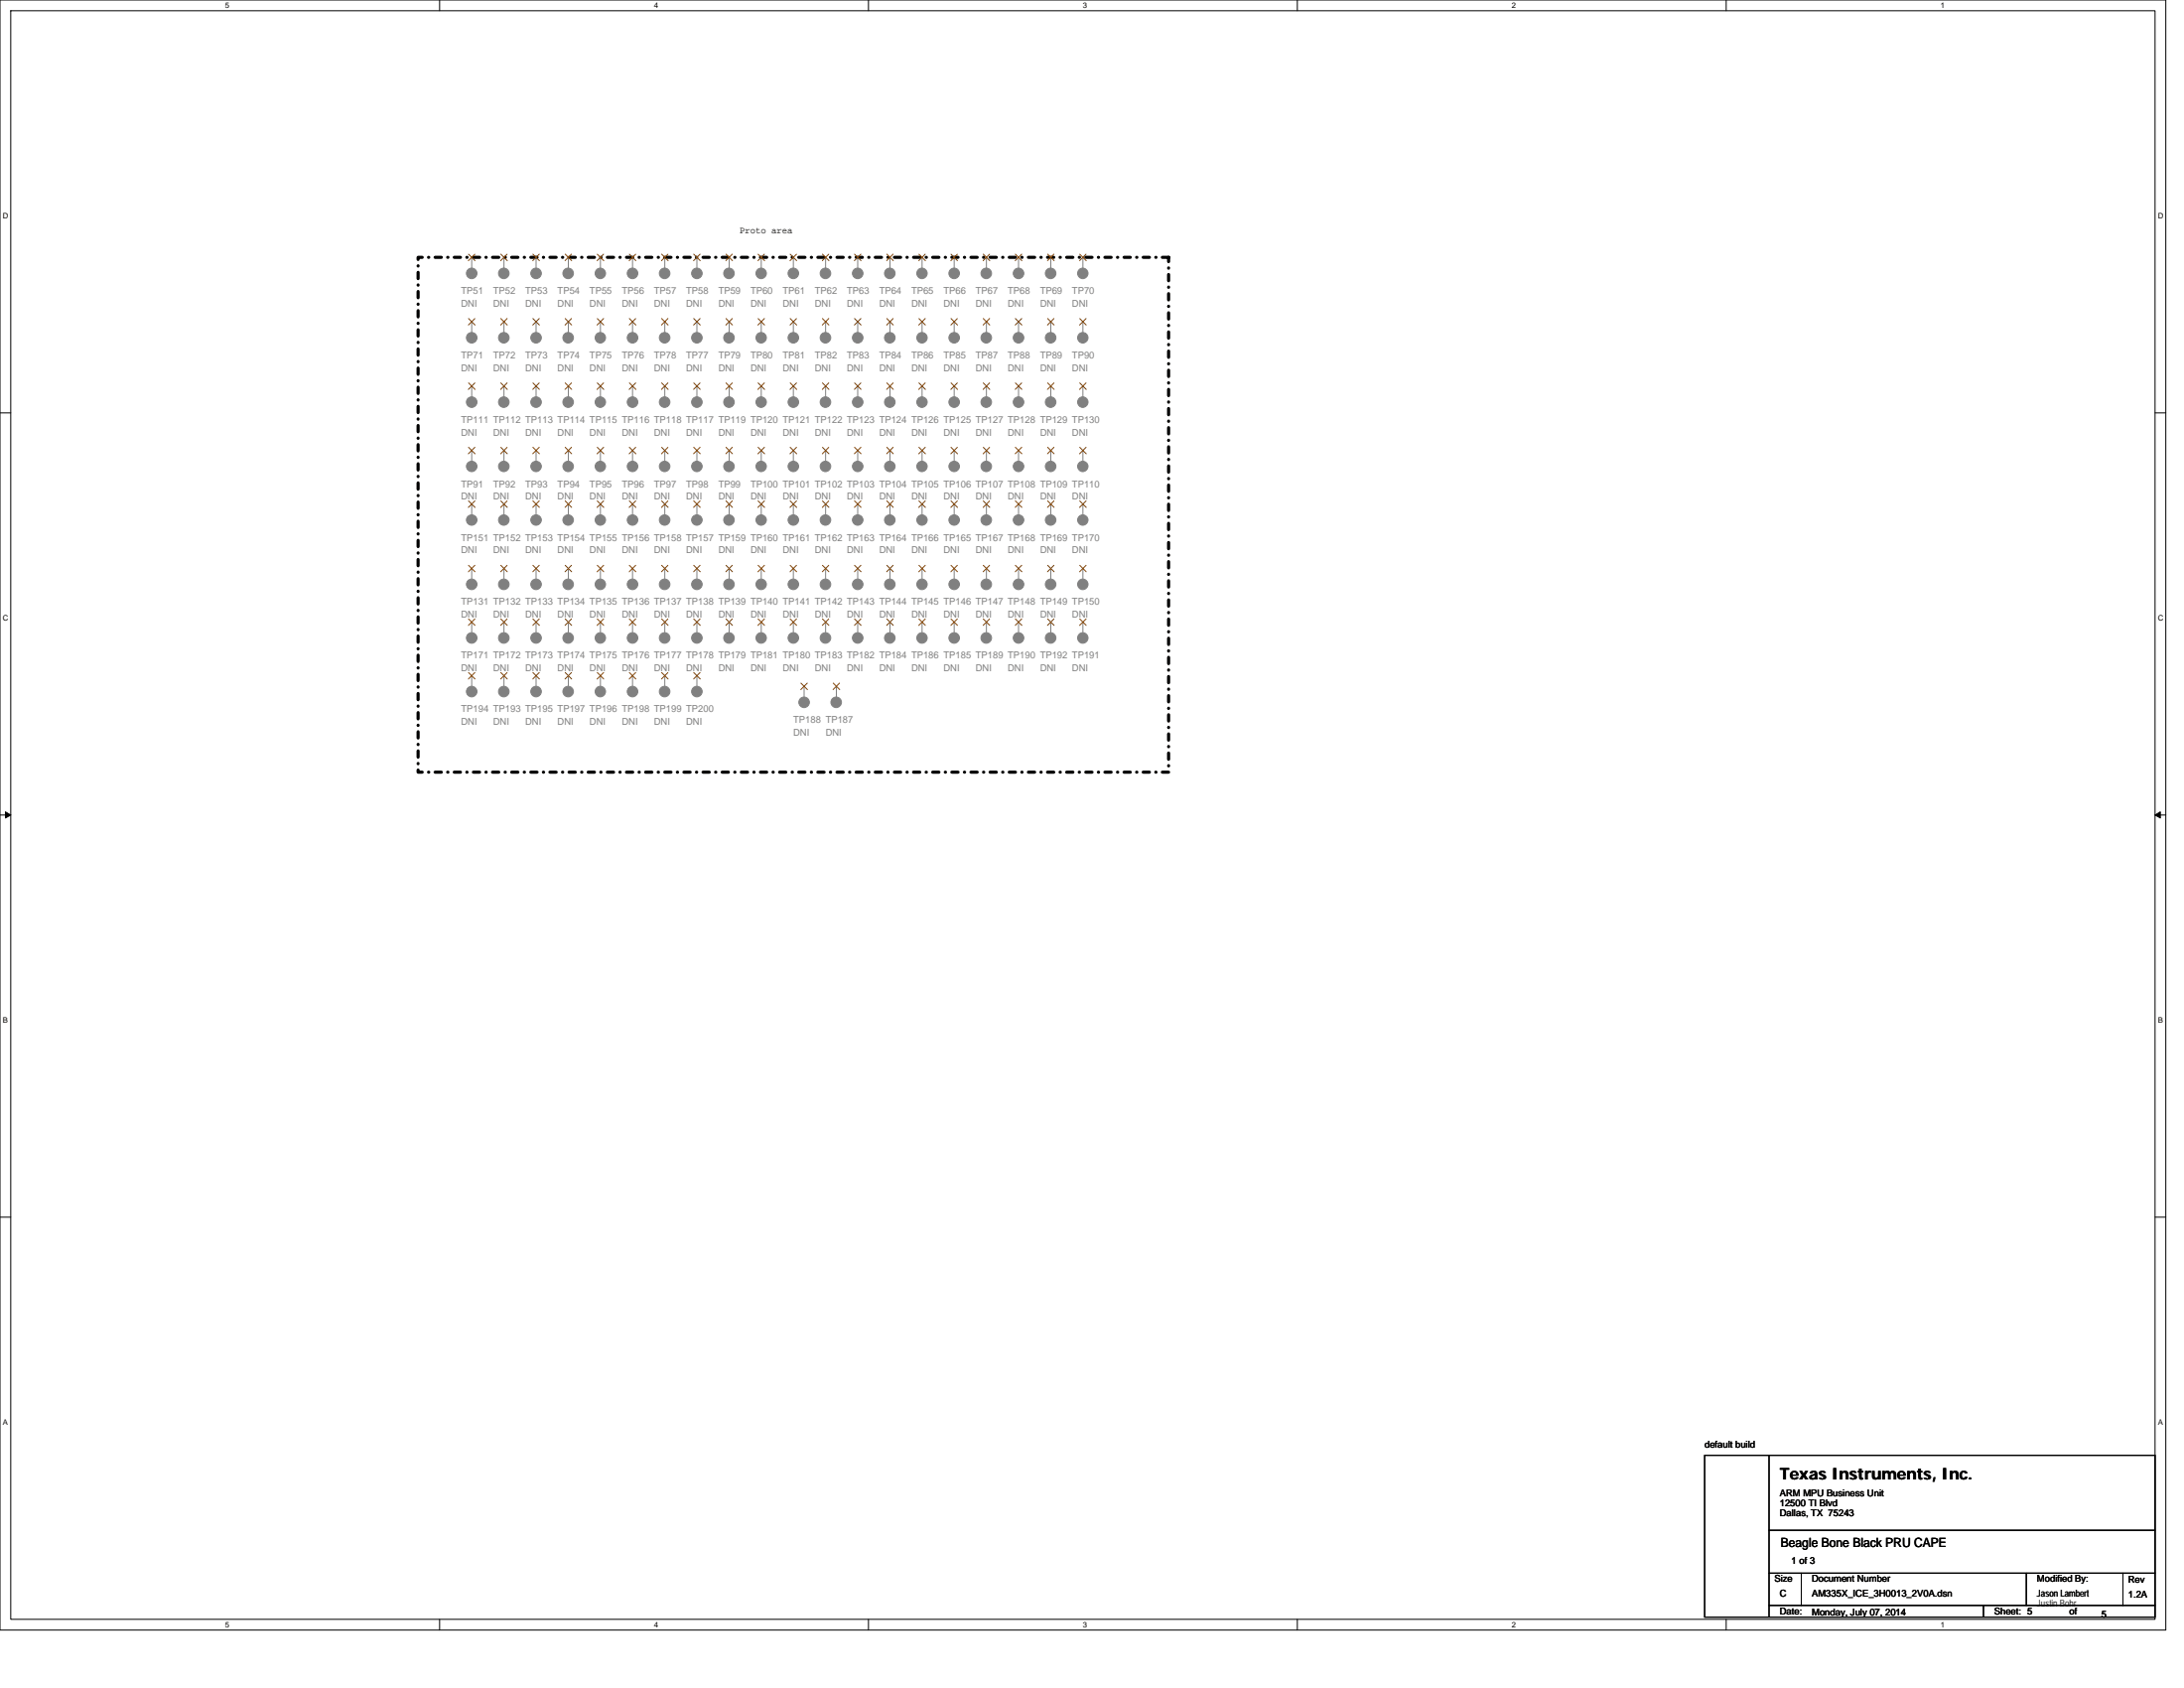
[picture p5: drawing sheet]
<svg xmlns="http://www.w3.org/2000/svg" width="279mm" height="216mm" viewBox="0 0 279 216" stroke-linecap="round" stroke-linejoin="round" font-family="sans-serif">
<path d="M0 0h277.1v208.5h-277.1zM1.4 1.4h274.3v205.7h-274.3z" fill="none" stroke="#000" stroke-width=".13"/>
<g fill="#fff">
<path d="M28.8 .1h.6v1.1h-.6z"/>
<path d="M28.8 207.3h.6v1.1h-.6z"/>
</g>
<path d="M56.2 0v1.4M56.2 207.1v1.4" fill="none" stroke="#000" stroke-width=".13"/>
<g fill="#fff">
<path d="M83.7 .1h.5v1.1h-.5z"/>
<path d="M83.7 207.3h.5v1.1h-.5z"/>
</g>
<path d="M111.1 0v1.4M111.1 207.1v1.4" fill="none" stroke="#000" stroke-width=".13"/>
<g fill="#fff">
<path d="M138.5 .1h.6v1.1h-.6z"/>
<path d="M138.5 207.3h.6v1.1h-.6z"/>
</g>
<path d="M166 0v1.4M166 207.1v1.4" fill="none" stroke="#000" stroke-width=".13"/>
<g fill="#fff">
<path d="M193.4 .1h.6v1.1h-.6z"/>
<path d="M193.4 207.3h.6v1.1h-.6z"/>
</g>
<path d="M220.8 0v1.4M220.8 207.1v1.4" fill="none" stroke="#000" stroke-width=".13"/>
<g fill="#fff">
<path d="M248.3 .1h.5v1.1h-.5z"/>
<path d="M248.3 207.3h.5v1.1h-.5z"/>
<path d="M.4 27.1h.7v1.1h-.7z"/>
<path d="M276.1 27.1h.7v1.1h-.7z"/>
<path d="M.4 78.5h.7v1.1h-.7z"/>
<path d="M276.1 78.5h.7v1.1h-.7z"/>
</g>
<path d="M0 52.8h1.4M275.7 52.8h1.4" fill="none" stroke="#000" stroke-width=".13"/>
<g fill="#fff">
<path d="M.4 130h.6v1.1h-.6z"/>
<path d="M276.1 130h.6v1.1h-.6z"/>
</g>
<path d="M0 104.2h1.4M275.7 104.2h1.4" fill="none" stroke="#000" stroke-width=".13"/>
<path d="M.7 103.8l.7 .4-.7 .4zM275.7 104.2l.7-.4v.8z" fill="#000" stroke="#000" stroke-width=".13"/>
<g fill="#fff">
<path d="M.4 181.4h.6v1.1h-.6z"/>
<path d="M276.1 181.4h.6v1.1h-.6z"/>
</g>
<path d="M0 155.7h1.4M275.7 155.7h1.4M218.1 186.1h57.6v20.7h-57.6zM226.3 186.1v20.6M226.3 195.7h49.4M226.3 201.2h49.4M226.3 205.3h49.4M230.4 201.2v4.1M253.7 205.3v1.4M259.2 201.2v4.1M271.6 201.2v4.1" fill="none" stroke="#000" stroke-width=".13"/>
<path d="M53.5 32.9h96v65.9h-96z" fill="none" stroke="#000" stroke-width=".4" stroke-dasharray=".8 .8 0 .8"/>
<g fill="#808080" stroke="#808080" stroke-width=".13">
<circle cx="64.5" cy="43.2" r=".68"/>
<circle cx="134.4" cy="74.7" r=".68"/>
<circle cx="126.2" cy="59.7" r=".67"/>
<circle cx="80.9" cy="35" r=".68"/>
<circle cx="93.3" cy="81.6" r=".68"/>
<circle cx="105.6" cy="74.7" r=".68"/>
<circle cx="97.4" cy="59.7" r=".67"/>
<circle cx="76.8" cy="74.7" r=".67"/>
<circle cx="134.4" cy="51.4" r=".68"/>
<circle cx="68.6" cy="35" r=".68"/>
<circle cx="64.5" cy="81.6" r=".68"/>
<circle cx="76.8" cy="88.4" r=".67"/>
<circle cx="117.9" cy="35" r=".67"/>
<circle cx="68.6" cy="59.7" r=".67"/>
<circle cx="126.2" cy="43.2" r=".68"/>
<circle cx="113.8" cy="66.5" r=".67"/>
<circle cx="105.6" cy="51.4" r=".68"/>
<circle cx="97.4" cy="43.2" r=".67"/>
<circle cx="89.2" cy="66.5" r=".67"/>
<circle cx="113.8" cy="81.6" r=".68"/>
<circle cx="76.8" cy="51.4" r=".67"/>
<circle cx="68.6" cy="43.2" r=".68"/>
<circle cx="138.5" cy="74.7" r=".67"/>
<circle cx="130.3" cy="59.7" r=".67"/>
<circle cx="85" cy="35" r=".68"/>
<circle cx="101.5" cy="81.6" r=".68"/>
<circle cx="109.7" cy="74.7" r=".68"/>
<circle cx="101.5" cy="59.7" r=".67"/>
<circle cx="138.5" cy="51.4" r=".67"/>
<circle cx="68.6" cy="81.6" r=".68"/>
<circle cx="80.9" cy="74.7" r=".68"/>
<circle cx="122.1" cy="35" r=".68"/>
<circle cx="72.7" cy="59.7" r=".67"/>
<circle cx="130.3" cy="43.2" r=".68"/>
<circle cx="72.7" cy="88.5" r=".68"/>
<circle cx="122.1" cy="66.5" r=".67"/>
<circle cx="109.7" cy="51.4" r=".68"/>
<circle cx="101.5" cy="43.2" r=".68"/>
<circle cx="85" cy="66.5" r=".67"/>
<circle cx="80.9" cy="51.4" r=".68"/>
<circle cx="122.1" cy="81.6" r=".68"/>
<circle cx="72.7" cy="43.2" r=".68"/>
<circle cx="72.7" cy="35" r=".68"/>
<circle cx="60.4" cy="66.5" r=".67"/>
<circle cx="134.4" cy="59.7" r=".67"/>
<circle cx="89.2" cy="35" r=".68"/>
<circle cx="97.4" cy="81.6" r=".67"/>
<circle cx="113.8" cy="74.7" r=".68"/>
<circle cx="105.6" cy="59.7" r=".67"/>
<circle cx="72.7" cy="81.6" r=".68"/>
<circle cx="85" cy="74.7" r=".68"/>
<circle cx="126.2" cy="35" r=".68"/>
<circle cx="76.8" cy="59.7" r=".67"/>
<circle cx="134.4" cy="43.2" r=".68"/>
<circle cx="80.9" cy="88.5" r=".68"/>
<circle cx="118" cy="66.5" r=".67"/>
<circle cx="113.8" cy="51.4" r=".68"/>
<circle cx="105.6" cy="43.2" r=".68"/>
<circle cx="126.2" cy="81.6" r=".68"/>
<circle cx="93.3" cy="66.5" r=".67"/>
<circle cx="89.2" cy="51.4" r=".68"/>
<circle cx="117.9" cy="81.6" r=".67"/>
<circle cx="76.8" cy="43.2" r=".67"/>
<circle cx="64.5" cy="66.5" r=".67"/>
<circle cx="138.5" cy="59.7" r=".67"/>
<circle cx="117.9" cy="74.7" r=".67"/>
<circle cx="93.3" cy="35" r=".68"/>
<circle cx="109.7" cy="59.7" r=".67"/>
<circle cx="76.8" cy="81.6" r=".67"/>
<circle cx="89.2" cy="74.7" r=".68"/>
<circle cx="130.3" cy="35" r=".68"/>
<circle cx="80.9" cy="59.7" r=".67"/>
<circle cx="138.5" cy="43.2" r=".67"/>
<circle cx="85" cy="88.5" r=".68"/>
<circle cx="76.8" cy="35" r=".67"/>
<circle cx="126.2" cy="66.5" r=".67"/>
<circle cx="122.1" cy="51.4" r=".68"/>
<circle cx="60.3" cy="74.7" r=".68"/>
<circle cx="101.5" cy="35" r=".68"/>
<circle cx="109.7" cy="43.2" r=".68"/>
<circle cx="97.4" cy="66.5" r=".67"/>
<circle cx="130.3" cy="81.6" r=".68"/>
<circle cx="85" cy="51.4" r=".68"/>
<circle cx="80.9" cy="43.2" r=".68"/>
<circle cx="68.6" cy="66.5" r=".67"/>
<circle cx="60.3" cy="51.4" r=".68"/>
<circle cx="122.1" cy="74.7" r=".68"/>
<circle cx="97.4" cy="35" r=".67"/>
<circle cx="113.8" cy="59.7" r=".67"/>
<circle cx="80.9" cy="81.6" r=".68"/>
<circle cx="93.3" cy="74.7" r=".68"/>
<circle cx="85" cy="59.7" r=".67"/>
<circle cx="60.3" cy="35" r=".68"/>
<circle cx="89.2" cy="88.5" r=".68"/>
<circle cx="134.4" cy="35" r=".68"/>
<circle cx="130.3" cy="66.5" r=".67"/>
<circle cx="64.5" cy="74.7" r=".68"/>
<circle cx="117.9" cy="51.4" r=".67"/>
<circle cx="105.6" cy="35" r=".68"/>
<circle cx="113.8" cy="43.2" r=".68"/>
<circle cx="64.5" cy="88.5" r=".68"/>
<circle cx="101.5" cy="66.5" r=".67"/>
<circle cx="138.5" cy="81.6" r=".67"/>
<circle cx="93.3" cy="51.4" r=".68"/>
<circle cx="89.2" cy="43.2" r=".68"/>
<circle cx="72.7" cy="66.5" r=".67"/>
<circle cx="64.5" cy="51.4" r=".68"/>
<circle cx="126.2" cy="74.7" r=".68"/>
<circle cx="107" cy="89.8" r=".68"/>
<circle cx="118" cy="59.7" r=".67"/>
<circle cx="97.4" cy="74.7" r=".67"/>
<circle cx="85" cy="81.6" r=".68"/>
<circle cx="138.5" cy="35" r=".67"/>
<circle cx="89.2" cy="59.7" r=".67"/>
<circle cx="134.4" cy="66.5" r=".67"/>
<circle cx="68.6" cy="74.7" r=".68"/>
<circle cx="126.2" cy="51.4" r=".68"/>
<circle cx="60.4" cy="59.7" r=".67"/>
<circle cx="122.1" cy="43.2" r=".68"/>
<circle cx="60.3" cy="88.5" r=".68"/>
<circle cx="109.7" cy="35" r=".68"/>
<circle cx="105.6" cy="66.5" r=".67"/>
<circle cx="134.4" cy="81.6" r=".68"/>
<circle cx="97.4" cy="51.4" r=".67"/>
<circle cx="85" cy="43.2" r=".68"/>
<circle cx="76.8" cy="66.5" r=".67"/>
<circle cx="68.6" cy="51.4" r=".68"/>
<circle cx="109.7" cy="81.6" r=".68"/>
<circle cx="64.5" cy="35" r=".68"/>
<circle cx="60.3" cy="43.2" r=".68"/>
<circle cx="130.3" cy="74.7" r=".68"/>
<circle cx="122.1" cy="59.7" r=".67"/>
<circle cx="101.5" cy="74.7" r=".68"/>
<circle cx="89.2" cy="81.6" r=".68"/>
<circle cx="93.3" cy="59.7" r=".67"/>
<circle cx="138.5" cy="66.5" r=".67"/>
<circle cx="72.7" cy="74.7" r=".68"/>
<circle cx="130.3" cy="51.4" r=".68"/>
<circle cx="60.3" cy="81.6" r=".68"/>
<circle cx="117.9" cy="43.2" r=".67"/>
<circle cx="68.6" cy="88.5" r=".68"/>
<circle cx="102.9" cy="89.8" r=".68"/>
<circle cx="113.8" cy="35" r=".68"/>
<circle cx="64.5" cy="59.7" r=".67"/>
<circle cx="109.7" cy="66.5" r=".67"/>
<circle cx="101.5" cy="51.4" r=".68"/>
<circle cx="93.3" cy="43.2" r=".68"/>
<circle cx="80.9" cy="66.5" r=".67"/>
<circle cx="72.7" cy="51.4" r=".68"/>
<circle cx="105.6" cy="81.6" r=".68"/>
</g>
<g fill="none" stroke="#808080" stroke-width=".13">
<path d="M60.3 32.9v1.4M64.5 32.9v1.4M68.6 32.9v1.4M72.7 32.9v1.4M76.8 32.9v1.4M80.9 32.9v1.4M85 32.9v1.4M89.2 32.9v1.4M93.3 32.9v1.4M97.4 32.9v1.4M101.5 32.9v1.4M105.6 32.9v1.4"/>
<path d="M109.7 32.9v1.4M113.9 32.9v1.4M118 32.9v1.4M122.1 32.9v1.4M126.2 32.9v1.4M130.3 32.9v1.4M134.4 32.9v1.4M138.5 32.9v1.4M60.3 49.4v1.4M60.3 57.6v1.4M60.3 41.1v1.4M64.5 41.1v1.4"/>
<path d="M64.5 49.4v1.4M64.5 57.6v1.4M68.6 57.6v1.4M68.6 41.1v1.4M68.6 49.4v1.4M72.7 57.6v1.4M72.7 41.1v1.4M72.7 49.4v1.4M76.8 49.4v1.4M76.8 57.6v1.4M76.8 41.1v1.4M80.9 49.4v1.4"/>
<path d="M80.9 57.6v1.4M80.9 41.1v1.4M85 49.4v1.4M85 57.6v1.4M85 41.1v1.4M89.2 49.4v1.4M89.2 41.1v1.4M89.2 57.6v1.4M93.3 49.4v1.4M93.3 57.6v1.4M93.3 41.1v1.4M97.4 57.6v1.4"/>
<path d="M97.4 41.1v1.4M97.4 49.4v1.4M101.5 57.6v1.4M101.5 41.1v1.4M101.5 49.4v1.4M105.6 49.4v1.4M105.6 57.6v1.4M105.6 41.1v1.4M109.7 49.4v1.4M109.7 57.6v1.4M109.7 41.1v1.4M113.9 49.4v1.4"/>
<path d="M113.9 57.6v1.4M113.9 41.1v1.4M118 49.4v1.4M118 57.6v1.4M118 41.1v1.4M122.1 49.4v1.4M122.1 41.1v1.4M122.1 57.6v1.4M126.2 57.6v1.4M126.2 41.1v1.4M126.2 49.4v1.4M130.3 57.6v1.4"/>
<path d="M130.3 41.1v1.4M130.3 49.4v1.4M134.4 49.4v1.4M134.4 57.6v1.4M134.4 41.1v1.4M138.5 49.4v1.4M138.5 57.6v1.4M138.5 41.1v1.4M60.3 64.5v1.3M60.3 72.7v1.4M60.3 79.6v1.3M64.5 79.6v1.3"/>
<path d="M64.5 64.5v1.3M64.5 72.7v1.4M68.6 79.6v1.3M68.6 64.5v1.3M68.6 72.7v1.4M72.7 79.6v1.3M72.7 64.5v1.3M72.7 72.7v1.4M76.8 72.7v1.4M76.8 79.6v1.3M76.8 64.5v1.3M80.9 72.7v1.4"/>
<path d="M80.9 79.6v1.3M80.9 64.5v1.3M85 64.5v1.3M85 72.7v1.4M85 79.6v1.3M89.2 64.5v1.3M89.2 72.7v1.4M89.2 79.6v1.3M93.3 79.6v1.3M93.3 64.5v1.3M93.3 72.7v1.4M97.4 79.6v1.3"/>
<path d="M97.4 64.5v1.3M97.4 72.7v1.4M101.5 79.6v1.3M101.5 64.5v1.3M101.5 72.7v1.4M105.6 72.7v1.4M105.6 64.5v1.3M105.6 79.6v1.3M109.7 72.7v1.4M109.7 79.6v1.3M109.7 64.5v1.3M113.9 64.5v1.3"/>
<path d="M113.9 79.6v1.3M113.9 72.7v1.4M118 64.5v1.3M118 79.6v1.3M118 72.7v1.4M122.1 64.5v1.3M122.1 79.6v1.3M122.1 72.7v1.4M126.2 79.6v1.3M126.2 64.5v1.3M126.2 72.7v1.4M130.3 79.6v1.3"/>
<path d="M130.3 64.5v1.3M130.3 72.7v1.4M134.4 72.7v1.4M134.4 64.5v1.3M134.4 79.6v1.3M138.5 72.7v1.4M138.5 79.6v1.3M138.5 64.5v1.3M60.3 86.4v1.4M64.5 86.4v1.4M68.6 86.4v1.4M72.7 86.4v1.4"/>
<path d="M76.8 86.4v1.4M80.9 86.4v1.4M85 86.4v1.4M89.2 86.4v1.4M102.9 87.8v1.4M107 87.8v1.4"/>
</g>
<g fill="none" stroke="#804000" stroke-width=".13">
<path d="M59.9 32.5l.9 .8M60.7 32.5l-.8 .8M64.1 32.5l.8 .8M64.9 32.5l-.8 .8M68.2 32.5l.8 .8M69 32.5l-.8 .8M72.3 32.5l.8 .8M73.1 32.5l-.8 .8M76.4 32.5l.8 .8M77.2 32.5l-.8 .8M80.5 32.5l.8 .8M81.3 32.5l-.8 .8"/>
<path d="M84.6 32.5l.9 .8M85.4 32.5l-.8 .8M88.8 32.5l.8 .8M89.6 32.5l-.9 .8M92.9 32.5l.8 .8M93.7 32.5l-.8 .8M97 32.5l.8 .8M97.8 32.5l-.8 .8M101.1 32.5l.8 .8M101.9 32.5l-.8 .8M105.2 32.5l.8 .8M106 32.5l-.8 .8"/>
<path d="M109.3 32.5l.9 .8M110.1 32.5l-.8 .8M113.5 32.5l.8 .8M114.3 32.5l-.9 .8M117.6 32.5l.8 .8M118.4 32.5l-.9 .8M121.7 32.5l.8 .8M122.5 32.5l-.9 .8M125.8 32.5l.8 .8M126.6 32.5l-.8 .8M129.9 32.5l.8 .8M130.7 32.5l-.8 .8"/>
<path d="M134 32.5l.9 .8M134.8 32.5l-.8 .8M138.1 32.5l.9 .8M138.9 32.5l-.8 .8M59.9 49l.9 .8M59.9 57.2l.9 .8M59.9 40.7l.9 .9M60.7 49l-.8 .8M60.7 57.2l-.8 .8M60.7 40.7l-.8 .9M64.1 40.7l.8 .9M64.1 49l.8 .8"/>
<path d="M64.1 57.2l.8 .8M64.9 40.7l-.8 .9M64.9 49l-.8 .8M64.9 57.2l-.8 .8M68.2 57.2l.8 .8M68.2 40.7l.8 .9M68.2 49l.8 .8M69 57.2l-.8 .8M69 40.7l-.8 .9M69 49l-.8 .8M72.3 57.2l.8 .8M72.3 40.7l.8 .9"/>
<path d="M72.3 49l.8 .8M73.1 57.2l-.8 .8M73.1 40.7l-.8 .9M73.1 49l-.8 .8M76.4 49l.8 .8M76.4 57.2l.8 .8M76.4 40.7l.8 .9M77.2 49l-.8 .8M77.2 57.2l-.8 .8M77.2 40.7l-.8 .9M80.5 49l.8 .8M80.5 57.2l.8 .8"/>
<path d="M80.5 40.7l.8 .9M81.3 49l-.8 .8M81.3 57.2l-.8 .8M81.3 40.7l-.8 .9M84.6 49l.9 .8M84.6 57.2l.9 .8M84.6 40.7l.9 .9M85.4 49l-.8 .8M85.4 57.2l-.8 .8M85.4 40.7l-.8 .9M88.8 49l.8 .8M88.8 40.7l.8 .9"/>
<path d="M88.8 57.2l.8 .8M89.6 49l-.9 .8M89.6 40.7l-.9 .9M89.6 57.2l-.9 .8M92.9 49l.8 .8M92.9 57.2l.8 .8M92.9 40.7l.8 .9M93.7 49l-.8 .8M93.7 57.2l-.8 .8M93.7 40.7l-.8 .9M97 57.2l.8 .8M97 40.7l.8 .9"/>
<path d="M97 49l.8 .8M97.8 57.2l-.8 .8M97.8 40.7l-.8 .9M97.8 49l-.8 .8M101.1 57.2l.8 .8M101.1 40.7l.8 .9M101.1 49l.8 .8M101.9 57.2l-.8 .8M101.9 40.7l-.8 .9M101.9 49l-.8 .8M105.2 49l.8 .8M105.2 57.2l.8 .8"/>
<path d="M105.2 40.7l.8 .9M106 49l-.8 .8M106 57.2l-.8 .8M106 40.7l-.8 .9M109.3 49l.9 .8M109.3 57.2l.9 .8M109.3 40.7l.9 .9M110.1 49l-.8 .8M110.1 57.2l-.8 .8M110.1 40.7l-.8 .9M113.5 49l.8 .8M113.5 57.2l.8 .8"/>
<path d="M113.5 40.7l.8 .9M114.3 49l-.9 .8M114.3 57.2l-.9 .8M114.3 40.7l-.9 .9M117.6 49l.8 .8M117.6 57.2l.8 .8M117.6 40.7l.8 .9M118.4 49l-.9 .8M118.4 57.2l-.9 .8M118.4 40.7l-.9 .9M121.7 49l.8 .8M121.7 40.7l.8 .9"/>
<path d="M121.7 57.2l.8 .8M122.5 49l-.9 .8M122.5 40.7l-.9 .9M122.5 57.2l-.9 .8M125.8 57.2l.8 .8M125.8 40.7l.8 .9M125.8 49l.8 .8M126.6 57.2l-.8 .8M126.6 40.7l-.8 .9M126.6 49l-.8 .8M129.9 57.2l.8 .8M129.9 40.7l.8 .9"/>
<path d="M129.9 49l.8 .8M130.7 57.2l-.8 .8M130.7 40.7l-.8 .9M130.7 49l-.8 .8M134 49l.9 .8M134 57.2l.9 .8M134 40.7l.9 .9M134.8 49l-.8 .8M134.8 57.2l-.8 .8M134.8 40.7l-.8 .9M138.1 49l.9 .8M138.1 57.2l.9 .8"/>
<path d="M138.1 40.7l.9 .9M138.9 49l-.8 .8M138.9 57.2l-.8 .8M138.9 40.7l-.8 .9M59.9 64.1l.9 .8M59.9 72.3l.9 .8M59.9 79.2l.9 .8M60.7 64.1l-.8 .8M60.7 72.3l-.8 .8M60.7 79.2l-.8 .8M64.1 79.2l.8 .8M64.1 64.1l.8 .8"/>
<path d="M64.1 72.3l.8 .8M64.9 79.2l-.8 .8M64.9 64.1l-.8 .8M64.9 72.3l-.8 .8M68.2 79.2l.8 .8M68.2 64.1l.8 .8M68.2 72.3l.8 .8M69 79.2l-.8 .8M69 64.1l-.8 .8M69 72.3l-.8 .8M72.3 79.2l.8 .8M72.3 64.1l.8 .8"/>
<path d="M72.3 72.3l.8 .8M73.1 79.2l-.8 .8M73.1 64.1l-.8 .8M73.1 72.3l-.8 .8M76.4 72.3l.8 .8M76.4 79.2l.8 .8M76.4 64.1l.8 .8M77.2 72.3l-.8 .8M77.2 79.2l-.8 .8M77.2 64.1l-.8 .8M80.5 72.3l.8 .8M80.5 79.2l.8 .8"/>
<path d="M80.5 64.1l.8 .8M81.3 72.3l-.8 .8M81.3 79.2l-.8 .8M81.3 64.1l-.8 .8M84.6 64.1l.9 .8M84.6 72.3l.9 .8M84.6 79.2l.9 .8M85.4 64.1l-.8 .8M85.4 72.3l-.8 .8M85.4 79.2l-.8 .8M88.8 64.1l.8 .8M88.8 72.3l.8 .8"/>
<path d="M88.8 79.2l.8 .8M89.6 64.1l-.9 .8M89.6 72.3l-.9 .8M89.6 79.2l-.9 .8M92.9 79.2l.8 .8M92.9 64.1l.8 .8M92.9 72.3l.8 .8M93.7 79.2l-.8 .8M93.7 64.1l-.8 .8M93.7 72.3l-.8 .8M97 79.2l.8 .8M97 64.1l.8 .8"/>
<path d="M97 72.3l.8 .8M97.8 79.2l-.8 .8M97.8 64.1l-.8 .8M97.8 72.3l-.8 .8M101.1 79.2l.8 .8M101.1 64.1l.8 .8M101.1 72.3l.8 .8M101.9 79.2l-.8 .8M101.9 64.1l-.8 .8M101.9 72.3l-.8 .8M105.2 72.3l.8 .8M105.2 64.1l.8 .8"/>
<path d="M105.2 79.2l.8 .8M106 72.3l-.8 .8M106 64.1l-.8 .8M106 79.2l-.8 .8M109.3 72.3l.9 .8M109.3 79.2l.9 .8M109.3 64.1l.9 .8M110.1 72.3l-.8 .8M110.1 79.2l-.8 .8M110.1 64.1l-.8 .8M113.5 64.1l.8 .8M113.5 79.2l.8 .8"/>
<path d="M113.5 72.3l.8 .8M114.3 64.1l-.9 .8M114.3 79.2l-.9 .8M114.3 72.3l-.9 .8M117.6 64.1l.8 .8M117.6 79.2l.8 .8M117.6 72.3l.8 .8M118.4 64.1l-.9 .8M118.4 79.2l-.9 .8M118.4 72.3l-.9 .8M121.7 64.1l.8 .8M121.7 79.2l.8 .8"/>
<path d="M121.7 72.3l.8 .8M122.5 64.1l-.9 .8M122.5 79.2l-.9 .8M122.5 72.3l-.9 .8M125.8 79.2l.8 .8M125.8 64.1l.8 .8M125.8 72.3l.8 .8M126.6 79.2l-.8 .8M126.6 64.1l-.8 .8M126.6 72.3l-.8 .8M129.9 79.2l.8 .8M129.9 64.1l.8 .8"/>
<path d="M129.9 72.3l.8 .8M130.7 79.2l-.8 .8M130.7 64.1l-.8 .8M130.7 72.3l-.8 .8M134 72.3l.9 .8M134 64.1l.9 .8M134 79.2l.9 .8M134.8 72.3l-.8 .8M134.8 64.1l-.8 .8M134.8 79.2l-.8 .8M138.1 72.3l.9 .8M138.1 79.2l.9 .8"/>
<path d="M138.1 64.1l.9 .8M138.9 72.3l-.8 .8M138.9 79.2l-.8 .8M138.9 64.1l-.8 .8M59.9 86l.9 .8M60.7 86l-.8 .8M64.1 86l.8 .8M64.9 86l-.8 .8M68.2 86l.8 .8M69 86l-.8 .8M72.3 86l.8 .8M73.1 86l-.8 .8"/>
<path d="M76.4 86l.8 .8M77.2 86l-.8 .8M80.5 86l.8 .8M81.3 86l-.8 .8M84.6 86l.9 .8M85.4 86l-.8 .8M88.8 86l.8 .8M89.6 86l-.9 .8M102.5 87.4l.8 .8M103.3 87.4l-.9 .8M106.6 87.4l.8 .8M107.4 87.4l-.8 .8"/>
</g>
<text font-size="2.1" x="227.7" y="189.3">Texas Instruments, Inc.</text>
<text font-size="1.6" x="227.8" y="197.9">Beagle Bone Black PRU CAPE</text>
<g font-size="1.2">
<text x="94.6" y="29.8">Proto area</text>
<text x="218.1" y="185.2">default build</text>
<text x="227.7" y="191.4">ARM MPU Business Unit</text>
<text x="227.7" y="192.6">12500 TI Blvd</text>
<text x="227.7" y="193.9">Dallas, TX 75243</text>
<text x="227" y="202.3">Size</text>
<text x="229.2" y="200">1 of 3</text>
<text x="231.8" y="202.3">Document Number</text>
<text x="260.6" y="202.3">Modified By:</text>
<text x="272.3" y="202.5">Rev</text>
<text x="227.7" y="206.5">Date:</text>
<text x="227.7" y="204.3">C</text>
<text x="231.8" y="206.6">Monday, July 07, 2014</text>
<text x="231.8" y="204.3">AM335X_ICE_3H0013_2V0A.dsn</text>
<text x="255.1" y="206.5">Sheet: 5</text>
<text x="260.6" y="205.5">Justin Bohr</text>
<text x="260.6" y="204.2">Jason Lambert</text>
<text x="264.7" y="206.5">of</text>
<text x="268.8" y="206.9">5</text>
<text x="272.3" y="204.4">1.2A</text>
</g>
<g font-size="1.2" fill="#808080">
<text x="59" y="37.6">TP51</text>
<text x="59" y="39.3">DNI</text>
<text x="63.1" y="37.6">TP52</text>
<text x="63.1" y="39.3">DNI</text>
<text x="67.2" y="37.6">TP53</text>
<text x="67.2" y="39.3">DNI</text>
<text x="71.3" y="37.6">TP54</text>
<text x="71.3" y="39.3">DNI</text>
<text x="75.4" y="37.6">TP55</text>
<text x="75.4" y="39.3">DNI</text>
<text x="79.6" y="37.6">TP56</text>
<text x="79.6" y="39.3">DNI</text>
<text x="83.7" y="37.6">TP57</text>
<text x="83.7" y="39.3">DNI</text>
<text x="87.8" y="37.6">TP58</text>
<text x="87.8" y="39.3">DNI</text>
<text x="91.9" y="37.6">TP59</text>
<text x="91.9" y="39.3">DNI</text>
<text x="96" y="37.6">TP60</text>
<text x="96" y="39.3">DNI</text>
<text x="100.1" y="37.6">TP61</text>
<text x="100.1" y="39.3">DNI</text>
<text x="104.2" y="37.6">TP62</text>
<text x="104.2" y="39.3">DNI</text>
<text x="108.4" y="37.6">TP63</text>
<text x="108.4" y="39.3">DNI</text>
<text x="112.5" y="37.6">TP64</text>
<text x="112.5" y="39.3">DNI</text>
<text x="116.6" y="37.6">TP65</text>
<text x="116.6" y="39.3">DNI</text>
<text x="120.7" y="37.6">TP66</text>
<text x="120.7" y="39.3">DNI</text>
<text x="124.8" y="37.6">TP67</text>
<text x="124.8" y="39.3">DNI</text>
<text x="128.9" y="37.6">TP68</text>
<text x="128.9" y="39.3">DNI</text>
<text x="133.1" y="37.6">TP69</text>
<text x="133.1" y="39.3">DNI</text>
<text x="137.2" y="37.6">TP70</text>
<text x="137.2" y="39.3">DNI</text>
<text x="59" y="45.8">TP71</text>
<text x="59" y="47.5">DNI</text>
<text x="63.1" y="45.8">TP72</text>
<text x="63.1" y="47.5">DNI</text>
<text x="67.2" y="45.8">TP73</text>
<text x="67.2" y="47.5">DNI</text>
<text x="71.3" y="45.8">TP74</text>
<text x="71.3" y="47.5">DNI</text>
<text x="75.4" y="45.8">TP75</text>
<text x="75.4" y="47.5">DNI</text>
<text x="79.6" y="45.8">TP76</text>
<text x="79.6" y="47.5">DNI</text>
<text x="83.7" y="45.8">TP78</text>
<text x="83.7" y="47.5">DNI</text>
<text x="87.8" y="45.8">TP77</text>
<text x="87.8" y="47.5">DNI</text>
<text x="91.9" y="45.8">TP79</text>
<text x="91.9" y="47.5">DNI</text>
<text x="96" y="45.8">TP80</text>
<text x="96" y="47.5">DNI</text>
<text x="100.1" y="45.8">TP81</text>
<text x="100.1" y="47.5">DNI</text>
<text x="104.2" y="45.8">TP82</text>
<text x="104.2" y="47.5">DNI</text>
<text x="108.4" y="45.8">TP83</text>
<text x="108.4" y="47.5">DNI</text>
<text x="112.5" y="45.8">TP84</text>
<text x="112.5" y="47.5">DNI</text>
<text x="116.6" y="45.8">TP86</text>
<text x="116.6" y="47.5">DNI</text>
<text x="120.7" y="45.8">TP85</text>
<text x="120.7" y="47.5">DNI</text>
<text x="124.8" y="45.8">TP87</text>
<text x="124.8" y="47.5">DNI</text>
<text x="128.9" y="45.8">TP88</text>
<text x="128.9" y="47.5">DNI</text>
<text x="133.1" y="45.8">TP89</text>
<text x="133.1" y="47.5">DNI</text>
<text x="137.2" y="45.8">TP90</text>
<text x="137.2" y="47.5">DNI</text>
<text x="59" y="54.1">TP111 TP112 TP113 TP114 TP115 TP116 TP118 TP117 TP119 TP120 TP121 TP122 TP123 TP124 TP126 TP125 TP127 TP128 TP129 TP130</text>
<text x="59" y="55.7">DNI</text>
<text x="63.1" y="55.7">DNI</text>
<text x="67.2" y="55.7">DNI</text>
<text x="71.3" y="55.7">DNI</text>
<text x="75.4" y="55.7">DNI</text>
<text x="79.6" y="55.7">DNI</text>
<text x="83.7" y="55.7">DNI</text>
<text x="87.8" y="55.7">DNI</text>
<text x="91.9" y="55.7">DNI</text>
<text x="96" y="55.7">DNI</text>
<text x="100.1" y="55.7">DNI</text>
<text x="104.2" y="55.7">DNI</text>
<text x="108.4" y="55.7">DNI</text>
<text x="112.5" y="55.7">DNI</text>
<text x="116.6" y="55.7">DNI</text>
<text x="120.7" y="55.7">DNI</text>
<text x="124.8" y="55.7">DNI</text>
<text x="128.9" y="55.7">DNI</text>
<text x="133.1" y="55.7">DNI</text>
<text x="137.2" y="55.7">DNI</text>
<text x="59" y="62.3">TP91</text>
<text x="59" y="63.9">DNI</text>
<text x="63.1" y="62.3">TP92</text>
<text x="63.1" y="63.9">DNI</text>
<text x="67.2" y="62.3">TP93</text>
<text x="67.2" y="63.9">DNI</text>
<text x="71.3" y="62.3">TP94</text>
<text x="71.3" y="63.9">DNI</text>
<text x="75.4" y="62.3">TP95</text>
<text x="75.4" y="63.9">DNI</text>
<text x="79.6" y="62.3">TP96</text>
<text x="79.6" y="63.9">DNI</text>
<text x="83.7" y="62.3">TP97</text>
<text x="83.7" y="63.9">DNI</text>
<text x="87.8" y="62.3">TP98</text>
<text x="87.8" y="63.9">DNI</text>
<text x="91.9" y="62.3">TP99</text>
<text x="91.9" y="63.9">DNI</text>
<text x="96" y="62.3">TP100 TP101 TP102 TP103 TP104 TP105 TP106 TP107 TP108 TP109 TP110</text>
<text x="96" y="63.9">DNI</text>
<text x="100.1" y="63.9">DNI</text>
<text x="104.2" y="63.9">DNI</text>
<text x="108.4" y="63.9">DNI</text>
<text x="112.5" y="63.9">DNI</text>
<text x="116.6" y="63.9">DNI</text>
<text x="120.7" y="63.9">DNI</text>
<text x="124.8" y="63.9">DNI</text>
<text x="128.9" y="63.9">DNI</text>
<text x="133.1" y="63.9">DNI</text>
<text x="137.2" y="63.9">DNI</text>
<text x="59" y="69.2">TP151 TP152 TP153 TP154 TP155 TP156 TP158 TP157 TP159 TP160 TP161 TP162 TP163 TP164 TP166 TP165 TP167 TP168 TP169 TP170</text>
<text x="59" y="70.8">DNI</text>
<text x="63.1" y="70.8">DNI</text>
<text x="67.2" y="70.8">DNI</text>
<text x="71.3" y="70.8">DNI</text>
<text x="75.4" y="70.8">DNI</text>
<text x="79.6" y="70.8">DNI</text>
<text x="83.7" y="70.8">DNI</text>
<text x="87.8" y="70.8">DNI</text>
<text x="91.9" y="70.8">DNI</text>
<text x="96" y="70.8">DNI</text>
<text x="100.1" y="70.8">DNI</text>
<text x="104.2" y="70.8">DNI</text>
<text x="108.4" y="70.8">DNI</text>
<text x="112.5" y="70.8">DNI</text>
<text x="116.6" y="70.8">DNI</text>
<text x="120.7" y="70.8">DNI</text>
<text x="124.8" y="70.8">DNI</text>
<text x="128.9" y="70.8">DNI</text>
<text x="133.1" y="70.8">DNI</text>
<text x="137.2" y="70.8">DNI</text>
<text x="59" y="77.4">TP131 TP132 TP133 TP134 TP135 TP136 TP137 TP138 TP139 TP140 TP141 TP142 TP143 TP144 TP145 TP146 TP147 TP148 TP149 TP150</text>
<text x="59" y="79">DNI</text>
<text x="63.1" y="79">DNI</text>
<text x="67.2" y="79">DNI</text>
<text x="71.3" y="79">DNI</text>
<text x="75.4" y="79">DNI</text>
<text x="79.6" y="79">DNI</text>
<text x="83.7" y="79">DNI</text>
<text x="87.8" y="79">DNI</text>
<text x="91.9" y="79">DNI</text>
<text x="96" y="79">DNI</text>
<text x="100.1" y="79">DNI</text>
<text x="104.2" y="79">DNI</text>
<text x="108.4" y="79">DNI</text>
<text x="112.5" y="79">DNI</text>
<text x="116.6" y="79">DNI</text>
<text x="120.7" y="79">DNI</text>
<text x="124.8" y="79">DNI</text>
<text x="128.9" y="79">DNI</text>
<text x="133.1" y="79">DNI</text>
<text x="137.2" y="79">DNI</text>
<text x="59" y="84.2">TP171 TP172 TP173 TP174 TP175 TP176 TP177 TP178 TP179 TP181 TP180 TP183 TP182 TP184 TP186 TP185 TP189 TP190 TP192 TP191</text>
<text x="59" y="85.9">DNI</text>
<text x="63.1" y="85.9">DNI</text>
<text x="67.2" y="85.9">DNI</text>
<text x="71.3" y="85.9">DNI</text>
<text x="75.4" y="85.9">DNI</text>
<text x="79.6" y="85.9">DNI</text>
<text x="83.7" y="85.9">DNI</text>
<text x="87.8" y="85.9">DNI</text>
<text x="91.9" y="85.9">DNI</text>
<text x="96" y="85.9">DNI</text>
<text x="100.1" y="85.9">DNI</text>
<text x="104.2" y="85.9">DNI</text>
<text x="108.4" y="85.9">DNI</text>
<text x="112.5" y="85.9">DNI</text>
<text x="116.6" y="85.9">DNI</text>
<text x="120.7" y="85.9">DNI</text>
<text x="124.8" y="85.9">DNI</text>
<text x="128.9" y="85.9">DNI</text>
<text x="133.1" y="85.9">DNI</text>
<text x="137.2" y="85.9">DNI</text>
<text x="59" y="91.1">TP194 TP193 TP195 TP197 TP196 TP198 TP199 TP200</text>
<text x="59" y="92.8">DNI</text>
<text x="63.1" y="92.8">DNI</text>
<text x="67.2" y="92.8">DNI</text>
<text x="71.3" y="92.8">DNI</text>
<text x="75.4" y="92.8">DNI</text>
<text x="79.6" y="92.8">DNI</text>
<text x="83.7" y="92.8">DNI</text>
<text x="87.8" y="92.8">DNI</text>
<text x="101.5" y="92.5">TP188 TP187</text>
<text x="101.5" y="94.1">DNI</text>
<text x="105.6" y="94.1">DNI</text>
</g>
<g font-size="1">
<text x="28.8" y="1">5</text>
<text x="83.7" y="1">4</text>
<text x="138.5" y="1">3</text>
<text x="193.4" y="1">2</text>
<text x="248.3" y="1">1</text>
<text x=".4" y="28">D</text>
<text x="276.1" y="28">D</text>
<text x=".4" y="79.4">C</text>
<text x="276.1" y="79.4">C</text>
<text x=".4" y="130.9">B</text>
<text x="276.1" y="130.9">B</text>
<text x=".4" y="182.3">A</text>
<text x="276.1" y="182.3">A</text>
<text x="28.8" y="208.2">5</text>
<text x="83.7" y="208.2">4</text>
<text x="138.5" y="208.2">3</text>
<text x="193.4" y="208.2">2</text>
<text x="248.3" y="208.2">1</text>
</g>
</svg>
